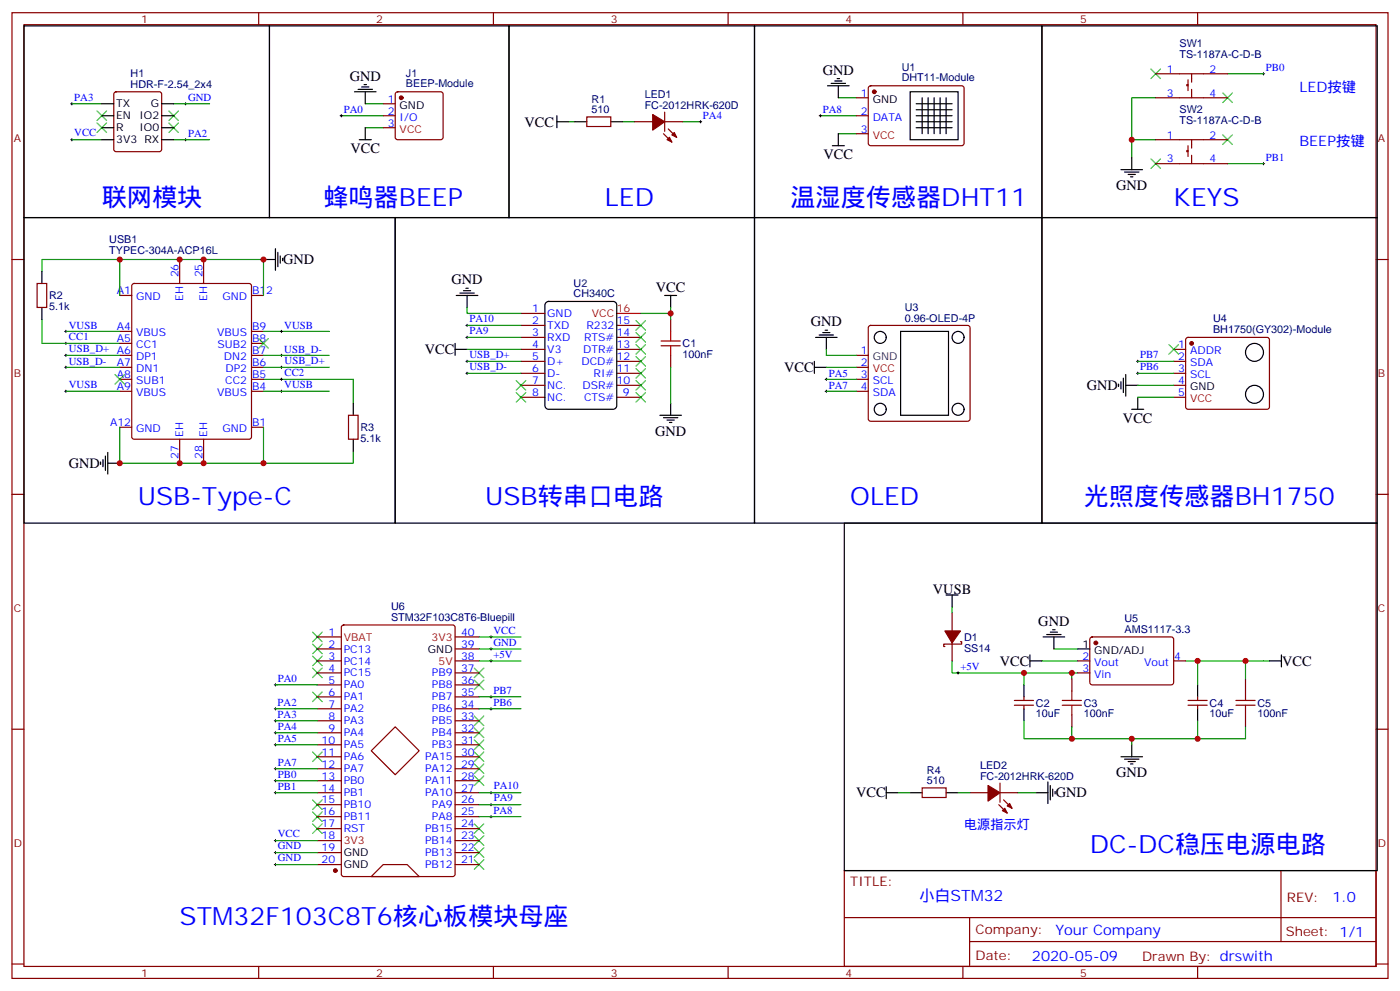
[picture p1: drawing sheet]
<svg xmlns="http://www.w3.org/2000/svg" width="412mm" height="292mm" viewBox="0 0 412 292" stroke-linecap="round" stroke-linejoin="round" font-family="sans-serif">
<g fill="none" stroke="#870000" stroke-width=".35">
<path d="M3.5 3.7h405.4v284.4h-405.4zM7.1 7.3h398.2v277.3h-398.2zM76.2 3.7v3.6M145.3 3.7v3.6M214.5 3.7v3.6M283.6 3.7v3.6M352.8 3.7v3.6M33.7 27.2l.5-.2h12.7l.5 .2 .2 .5v16.3l-.2 .5-.5 .2h-12.7l-.5-.3-.2-.4v-16.3zM112.9 30.6h3.5M112.9 34.1h3.5M112.9 37.6h3.5M116.7 27.2l.4-.2h12.7l.5 .2 .2 .5v12.7l-.2 .5-.5 .2h-12.7l-.5-.2-.2-.5v-12.7z"/>
<path d="M172.9 34.4h7v2.9h-7zM187 35.8h5.3M195.4 39.4l2.5 2.4M195.8 35.8h5.3M195.8 33v5.7M196.8 38l2.5 2.4M252.2 28.8h3.6M252.2 34.1h3.6M252.2 39.4h3.6M256 25.5l.5-.2h27.1l.4 .7-.1 16.5-.6 .4-27.1-.1-.4-.6v-16.2zM340.4 28.8h21.2M340.4 21.7h21.2"/>
<path d="M350 24.9h-.4v.4h.4M350 23.5v3.2M351 21.7v2.5M351 26.3v2.5M340.4 48.2h21.2M340.4 41.1h21.2M350 44.3h-.4v.4h.4M350 42.9v3.2M351 41.1v2.5M351 45.7v2.5M3.5 76.4h3.6M52.9 76.4v7.1"/>
<path d="M60 76.4v7.1M405.3 76.4h3.6M10.9 83.5h2.9v7h-2.9zM35.3 97.6h3.5M35.3 87h3.5M39 83.7l.5-.2h33.9l.5 .2 .2 .5v44.4l-.3 .5-.4 .2h-33.9l-.5-.2-.2-.5v-44.4zM74.1 97.6h3.5M74.1 87h3.5M153.5 95.8h7M153.5 99.3h7M153.5 92.3h7M181.7 95.8h7"/>
<path d="M181.7 99.3h7M197.6 94.1v3.5M256 96l.5-.2h28.5l.5 .2 .3 .5v26.8l-.3 .5-.5 .2h-28.5l-.5-.2-.2-.5v-26.8zM349.5 99.5l.5-.2h23.2l.5 .2 .2 .5v19.8l-.2 .5-.5 .2h-23.2l-.5-.2-.3-.5v-19.8zM35.3 104.6h3.5M35.3 108.2h3.5M35.3 111.7h3.5M35.3 115.2h3.5M35.3 101.1h3.5M74.1 104.6h3.5M74.1 108.2h3.5M74.1 111.7h3.5"/>
<path d="M74.1 115.2h3.5M74.1 101.1h3.5M153.5 102.9h7M153.5 106.4h7M153.5 109.9h7M153.5 113.5h7M153.5 117h7M181.7 102.9h7M181.7 106.4h7M181.7 109.9h7M181.7 113.5h7M181.7 117h7"/>
<path d="M197.6 104.6v3.6M252.2 104.6h3.6M252.2 108.2h3.6M252.2 111.7h3.6M252.2 115.2h3.6M345.7 102.9h3.5M345.7 106.4h3.5M345.7 109.9h3.5M345.7 113.5h3.5M345.7 117h3.5M35.3 125.8h3.5M52.9 129.3v7.1"/>
<path d="M60 129.3v7.1M74.1 125.8h3.5M102.7 122.3h2.8v7h-2.8zM3.5 145.6h3.6M405.3 145.6h3.6M93.5 194.6h7M93.5 198.1h7M93.5 191.1h7M93.5 187.5h7M100.8 184.2l.4-.2h32.1l.7 .4 .1 73-.5 .6-32.4 .1-.6-.5-.1-72.9zM134.1 194.6h7M134.1 198.1h7"/>
<path d="M134.1 191.1h7M134.1 187.5h7M280.5 180.5v5.3M280.5 189.3v5.3M282.9 188.9h.4v.8h-5.3v.7h.3M315.7 199.9v3.5M317.5 194.6h3.5M317.5 198.1h3.5M321.3 187.7l.4-.2 23.6 .1 .4 .6v13l-.7 .4h-23.5l-.5-.7v-12.7zM345.7 194.6h3.5M366.9 199.9v3.5M3.5 214.7h3.6"/>
<path d="M93.5 219.3h7M93.5 215.8h7M93.5 212.2h7M93.5 208.7h7M93.5 205.2h7M93.5 201.6h7M134.1 219.3h7M134.1 215.8h7M134.1 212.2h7M134.1 208.7h7M134.1 205.2h7M134.1 201.6h7"/>
<path d="M298.8 207.6h5.6M298.8 206.2h5.6M301.6 205.2v1M301.6 207.6v1.1M315.7 210.5v3.5M350 207.6h5.6M350 206.2h5.6M352.8 205.2v1M352.8 207.6v1.1M366.9 210.5v3.5M405.3 214.7h3.6M93.5 236.9h7"/>
<path d="M93.5 233.4h7M93.5 229.9h7M93.5 226.3h7M93.5 222.8h7M109.4 221.1l7-7.1 7.1 7.1-7.1 7zM134.1 236.9h7M134.1 233.4h7M134.1 229.9h7M134.1 226.3h7M134.1 222.8h7M271.6 232h7.1v2.8h-7.1zM285.8 233.4h5.2"/>
<path d="M294.2 236.9l2.5 2.5M294.6 233.4h5.3M294.6 230.6v5.6M295.6 235.5l2.5 2.5M93.5 254.6h7M93.5 251h7M93.5 247.5h7M93.5 244h7M93.5 240.5h7M109.4 258.1l3.5-3.5h7l3.6 3.5zM134.1 254.6h7M134.1 251h7"/>
<path d="M134.1 247.5h7M134.1 244h7M134.1 240.5h7M248.7 256.3h156.6v28.3h-156.6zM377.3 256.4v20.8M248.7 270.2h156.5M285.6 277.2h119.6M285.6 270.2v14.1M3.5 283.8h3.6M76.2 284.6v3.5M145.3 284.6v3.5M214.5 284.6v3.5"/>
<path d="M283.6 284.6v3.5M352.8 284.6v3.5M405.3 283.8h3.6"/>
</g>
<g fill="none" stroke="#008700" stroke-width=".35">
<path d="M21.2 30.6h8.8M51.2 30.6h10.5M100.5 34.1h12.4M107.6 37.6h5.3M107.6 30.6h5.3M167.6 35.8h1.7M183.4 35.8h3.6M201.1 35.8h5.3M241.7 34.1h10.5M246.9 39.4h5.3M246.9 28.8h5.3M340.4 28.8h-7v17.6"/>
<path d="M361.6 21.7h10.6M21.2 41.1h8.8M51.2 41.1h10.5M333.4 41.1h7M361.6 48.2h10.6M35.3 76.4h-23v3.5M12.3 94.1v7h23M19.4 97.6h15.9M35.3 87v-10.6h42.3v10.6M77.6 97.6h19.4M137.6 90.5v1.8h15.9M137.6 95.8h15.9"/>
<path d="M137.6 99.3h15.9M197.6 90.5v1.8h-8.9M197.6 92.3v1.8M19.4 108.2h15.9M19.4 115.2h15.9M19.4 104.6h15.9M77.6 111.7h26.5v7M77.6 115.2h19.4M77.6 104.6h19.4M77.6 108.2h19.4M137.6 106.4h15.9M137.6 109.9h15.9"/>
<path d="M137.6 102.9h15.9M197.6 108.2v10.5M243.4 102.9v1.7h8.8M243.4 108.2h8.8M243.4 111.7h8.8M243.4 115.2h8.8M335.1 106.4h10.6M335.1 109.9h10.6M335.1 113.5h10.6M335.1 117h10.6M35.3 125.8v10.6h42.3v-10.6M104.1 132.9v3.5h-26.5"/>
<path d="M280.5 178.7v1.8M141.1 194.6h12.4M141.1 191.1h12.4M141.1 187.5h12.4M280.5 194.6v3.5h37M301.6 198.1v3.5M306.9 194.6h10.6M310.4 191.1h7.1M315.7 198.1v1.8M349.2 194.6h24.7M352.8 194.6v7M366.9 194.6v5.3"/>
<path d="M81.1 201.6h12.4M81.1 208.7h12.4M81.1 212.2h12.4M81.1 215.8h12.4M81.1 219.3h12.4M141.1 208.7h12.4M141.1 205.2h12.4M301.6 212.2v5.3h14.1M315.7 214v3.5h17.7v1.8M352.8 212.2v5.3h-19.4M366.9 214v3.5h-14.1M81.1 226.3h12.4"/>
<path d="M81.1 229.9h12.4M81.1 233.4h12.4M141.1 233.4h12.4M141.1 236.9h12.4M264.6 233.4h3.5M282.2 233.4h3.6M299.9 233.4h5.3M81.1 247.5h12.4M81.1 251h12.4M81.1 254.6h12.4M141.1 240.5h12.4"/>
</g>
<g fill="none" stroke="#000" stroke-width=".29">
<path d="M20.8 30.6h.7M21.2 30.2v.7M54.3 30.6h.7M54.7 30.2v.7M100.2 34.1h.7M100.5 33.7v.7M206 35.8h.7M206.4 35.5v.7M241.3 34.1h.7M241.7 33.7v.7M371.8 21.7h.7M372.2 21.4v.7"/>
<path d="M20.8 41.1h.7M21.2 40.8v.7M54.3 41.1h.7M54.7 40.8v.7M371.8 48.2h.7M372.2 47.8v.7M19 97.6h.8M19.4 97.2v.7M82.5 97.6h.8M82.9 97.2v.7M137.2 99.3h.7M137.2 95.8h.7"/>
<path d="M137.6 95.5v.7M137.6 99v.7M19 115.2h.8M19 101.1h.8M19 108.2h.8M19 104.6h.8M19.4 100.8v.7M19.4 104.3v.7M19.4 107.8v.7M19.4 114.9v.7M82.5 111.7h.8M82.5 115.2h.8"/>
<path d="M82.5 108.2h.8M82.5 104.6h.8M82.9 104.3v.7M82.9 107.8v.7M82.9 111.3v.7M82.9 114.9v.7M137.2 109.9h.7M137.2 106.4h.7M137.6 106v.8M137.6 109.6v.7M243.1 111.7h.7M243.1 115.2h.7"/>
<path d="M243.4 111.3v.7M243.4 114.9v.7M334.8 109.9h.7M334.8 106.4h.7M335.1 106v.8M335.1 109.6v.7M144.3 194.6h.7M144.3 191.1h.7M144.3 187.5h.7M144.6 187.2v.7M144.6 190.7v.7M144.6 194.2v.7"/>
<path d="M281.9 198.1h.7M282.2 197.8v.7M80.8 208.7h.7M80.8 219.3h.7M80.8 215.8h.7M80.8 212.2h.7M80.8 201.6h.7M81.1 201.3v.7M81.1 208.4v.7M81.1 211.9v.7M81.1 215.4v.7M81.1 218.9v.7"/>
<path d="M144.3 208.7h.7M144.3 205.2h.7M144.6 204.8v.7M144.6 208.4v.7M80.8 233.4h.7M80.8 229.9h.7M80.8 226.3h.7M81.1 226v.7M81.1 229.5v.7M81.1 233v.8M144.3 236.9h.7M144.3 233.4h.7"/>
<path d="M144.6 233v.8M144.6 236.6v.7M80.8 254.6h.7M80.8 251h.7M80.8 247.5h.7M81.1 247.2v.7M81.1 250.7v.7M81.1 254.2v.7M144.3 240.5h.7M144.6 240.1v.7"/>
</g>
<g fill="none" stroke="#000" stroke-width=".35">
<path d="M7.1 7.6h72.3v56.5h-72.3zM79.4 7.6h70.5v56.5h-70.5zM149.9 7.6h72.3v56.5h-72.3zM222.2 7.6h84.7v56.5h-84.7zM306.9 7.6h98.8v56.5h-98.8zM30 30.6h3.5M30 34.1h3.5M30 37.6h3.5M47.6 30.6h3.6M47.6 34.1h3.6M47.6 37.6h3.6M104.4 27h6.4"/>
<path d="M105.5 26.3h4.2M106.5 25.6h2.2M107.2 24.9h.7M107.6 27v3.6M107.6 37.6v3.5M164 35.8h3.6M164 34.1v3.5M169.3 35.8h3.6M179.9 35.8h3.5M243.8 25.3h6.3M244.8 24.6h4.3M245.9 23.8h2.1"/>
<path d="M246.6 23.1h.7M246.9 25.3v3.5M246.9 39.4v3.5M268.1 27h14.1v14.1h-14.1zM269.9 35.8h10.6M269.9 30.6h10.6M269.9 32.3h10.6M269.9 34.1h10.6M269.9 37.6h10.6M271.6 28.8v10.6M273.4 28.8v10.6M275.2 28.8v10.6"/>
<path d="M276.9 28.8v10.6M278.7 28.8v10.6M30 41.1h3.5M47.6 41.1h3.6M105.8 41.1h3.6M245.2 42.9h3.5M330.2 50h6.3M331.3 50.7h4.2M332.3 51.4h2.1M333 52.1h.7M333.4 46.4v3.6M7.1 64.1h109.3v89.9h-109.3z"/>
<path d="M12.3 79.9v3.6M77.6 76.4h3.5M81.1 73.2v6.4M81.8 74.3v4.2M82.5 75.4v2.1M83.3 76.1v.7M116.4 64.1h105.8v89.9h-105.8zM222.2 64.1h84.7v89.9h-84.7zM306.9 64.1h98.8v89.9h-98.8zM12.3 90.5v3.6M134.4 87h6.4M135.5 86.3h4.2"/>
<path d="M136.5 85.6h2.1M137.2 84.9h.7M137.6 87v3.5M160.7 89.2l.9-.4h19l.9 .4 .2 .6v29.7l-.5 .8-.6 .2h-19l-.9-.5-.2-.5v-29.7zM195.8 87h3.5M197.6 87v3.5M240.2 99.3h6.4M241.3 98.6h4.2M242.4 97.9h2.1M243.1 97.2h.7M243.4 99.3v3.6M265.3 97.6h14.1v24.7h-14.1z"/>
<path d="M104.1 118.7v3.6M134.1 102.9h3.5M134.1 101.1v3.5M197.6 118.7v3.6M239.9 108.2h3.5M239.9 106.4v3.5M329.5 113.1v.7M330.2 112.4v2.1M330.9 111.3v4.3M331.6 113.5h3.5M331.6 110.3v6.3M335.1 117v3.5"/>
<path d="M29.6 136v.7M30.3 135.3v2.1M31 134.3v4.2M31.7 136.4h3.6M31.7 133.2v6.4M104.1 129.3v3.6M194.4 122.3h6.3M195.4 123h4.3M196.5 123.7h2.1M197.2 124.4h.7M333.4 120.5h3.5M248.7 154h157v102.3h-157z"/>
<path d="M278.7 175.2h3.5M280.5 175.2v3.5M303.4 194.6h3.5M303.4 192.8v3.6M307.3 187.5h6.3M308.3 186.8h4.3M309.4 186.1h2.1M310.1 185.4h.7M310.4 187.5v3.6M317.5 191.1h3.5M373.9 194.6h3.6M377.5 192.8v3.6"/>
<path d="M301.6 201.6v3.6M301.6 208.7v3.5M333.4 219.3v3.5M352.8 201.6v3.6M352.8 208.7v3.5M261.1 233.4h3.5M261.1 231.6v3.6M268.1 233.4h3.5M278.7 233.4h3.5M305.2 233.4h3.5M308.7 230.2v6.4M309.4 231.3v4.2"/>
<path d="M310.1 232.3v2.2M310.8 233v.8M330.2 222.8h6.3M331.3 223.5h4.2M332.3 224.2h2.1M333 224.9h.7"/>
<circle cx="259.3" cy="99.3" r="1.76"/>
<circle cx="282.2" cy="99.3" r="1.76"/>
<circle cx="369.5" cy="116.1" r="2.65"/>
<circle cx="369.5" cy="103.8" r="2.65"/>
<circle cx="259.3" cy="120.5" r="1.76"/>
<circle cx="282.2" cy="120.5" r="1.76"/>
</g>
<g fill="none" stroke="#3c3" stroke-width=".35">
<path d="M28.6 32.7l2.8 2.8M28.6 36.2l2.8 2.8M31.4 32.7l-2.8 2.8M31.4 36.2l-2.8 2.8M49.7 36.2l2.9 2.8M49.7 32.7l2.9 2.8M52.6 36.2l-2.9 2.8M52.6 32.7l-2.9 2.8M339 20.3l2.8 2.8M341.8 20.3l-2.8 2.8M360.2 27.4l2.8 2.8M360.2 39.7l2.8 2.8"/>
<path d="M363 27.4l-2.8 2.8M363 39.7l-2.8 2.8M339 46.8l2.8 2.8M341.8 46.8l-2.8 2.8M76.2 99.7l2.8 2.8M79 99.7l-2.8 2.8M187.3 94.4l2.8 2.8M187.3 97.9l2.8 2.9M190.1 94.4l-2.8 2.8M190.1 97.9l-2.8 2.9M33.9 110.3l2.8 2.8M36.7 110.3l-2.8 2.8"/>
<path d="M152 115.6l2.9 2.8M152 112l2.9 2.9M154.9 115.6l-2.9 2.8M154.9 112l-2.9 2.9M187.3 101.5l2.8 2.8M187.3 105l2.8 2.8M187.3 108.5l2.8 2.8M187.3 112l2.8 2.9M187.3 115.6l2.8 2.8M190.1 101.5l-2.8 2.8M190.1 108.5l-2.8 2.8M190.1 105l-2.8 2.8"/>
<path d="M190.1 112l-2.8 2.9M190.1 115.6l-2.8 2.8M344.3 101.5l2.8 2.8M347.1 101.5l-2.8 2.8M92.1 186.1l2.8 2.8M92.1 189.7l2.8 2.8M92.1 193.2l2.8 2.8M92.1 196.7l2.8 2.8M94.9 186.1l-2.8 2.8M94.9 189.7l-2.8 2.8M94.9 193.2l-2.8 2.8M94.9 196.7l-2.8 2.8"/>
<path d="M139.7 196.7l2.8 2.8M142.5 196.7l-2.8 2.8M92.1 203.8l2.8 2.8M94.9 203.8l-2.8 2.8M139.7 217.9l2.8 2.8M139.7 214.3l2.8 2.9M139.7 210.8l2.8 2.8M139.7 200.2l2.8 2.9M142.5 217.9l-2.8 2.8M142.5 214.3l-2.8 2.9M142.5 210.8l-2.8 2.8M142.5 200.2l-2.8 2.9"/>
<path d="M92.1 239l2.8 2.9M92.1 235.5l2.8 2.8M92.1 221.4l2.8 2.8M94.9 239l-2.8 2.9M94.9 235.5l-2.8 2.8M94.9 221.4l-2.8 2.8M139.7 228.5l2.8 2.8M139.7 224.9l2.8 2.9M139.7 221.4l2.8 2.8M142.5 228.5l-2.8 2.8M142.5 224.9l-2.8 2.9M142.5 221.4l-2.8 2.8"/>
<path d="M92.1 242.6l2.8 2.8M94.9 242.6l-2.8 2.8M139.7 246.1l2.8 2.8M139.7 242.6l2.8 2.8M139.7 253.2l2.8 2.8M139.7 249.6l2.8 2.8M142.5 246.1l-2.8 2.8M142.5 242.6l-2.8 2.8M142.5 253.2l-2.8 2.8M142.5 249.6l-2.8 2.8"/>
</g>
<path d="M197.6 97.6v2.8M194.7 100.4h5.7M194.7 101.8h5.7M197.6 101.8v2.8M312.9 207.6h5.7M312.9 206.2h5.7M315.7 203.4v2.8M315.7 207.6v2.9M364.1 207.6h5.6M364.1 206.2h5.6M366.9 203.4v2.8M366.9 207.6v2.9" fill="none" stroke="#a10000" stroke-width=".35"/>
<g fill="#870000" stroke="#870000" stroke-width=".35">
<path d="M197.9 39.7l.7-.7 .7 1.4z"/>
<path d="M197.2 40.4l.7 1.4-1.4-.7z"/>
<path d="M192.3 33.7l3.5 2.1-3.5 2.5z"/>
<path d="M278.3 185.8h4.6l-2.4 3.5z"/>
<path d="M296.7 237.3l.7-.7 .7 1.4z"/>
<path d="M295.3 238.7l.7-.7 .7 1.4z"/>
<path d="M291 231.3l3.6 2.1-3.6 2.5z"/>
<circle cx="322.8" cy="189.3" r=".53"/>
<circle cx="98.8" cy="256.3" r=".53"/>
<circle cx="351" cy="101.1" r=".53"/>
<circle cx="118.2" cy="28.8" r=".53"/>
<circle cx="257.5" cy="27" r=".53"/>
</g>
<path d="M181.7 92.3h7" fill="none" stroke="#f00" stroke-width=".35"/>
<g fill="#c00">
<circle cx="333.4" cy="41.1" r=".88"/>
<circle cx="315.7" cy="198.1" r=".88"/>
<circle cx="301.6" cy="198.1" r=".88"/>
<circle cx="352.8" cy="194.6" r=".88"/>
<circle cx="366.9" cy="194.6" r=".88"/>
<circle cx="197.6" cy="92.3" r=".88"/>
<circle cx="315.7" cy="217.5" r=".88"/>
<circle cx="333.4" cy="217.5" r=".88"/>
<circle cx="352.8" cy="217.5" r=".88"/>
<circle cx="35.3" cy="136.4" r=".88"/>
<circle cx="52.9" cy="136.4" r=".88"/>
<circle cx="60" cy="136.4" r=".88"/>
<circle cx="52.9" cy="76.4" r=".88"/>
<circle cx="60" cy="76.4" r=".88"/>
<circle cx="77.6" cy="76.4" r=".88"/>
<circle cx="35.3" cy="76.4" r=".88"/>
<circle cx="77.6" cy="136.4" r=".88"/>
</g>
<g font-size="7.4" fill="#00f">
<text x="30" y="60.5">联网模块</text>
<text x="95.2" y="60.5">蜂鸣器BEEP</text>
<text x="178.2" y="60.5">LED</text>
<text x="232.8" y="60.5">温湿度传感器DHT11</text>
<text x="345.7" y="60.5">KEYS</text>
<text x="40.6" y="148.7">USB-Type-C</text>
<text x="142.9" y="148.7">USB转串口电路</text>
<text x="250.5" y="148.7">OLED</text>
<text x="319.3" y="148.7">光照度传感器BH1750</text>
<text x="321" y="251">DC-DC稳压电源电路</text>
<text x="52.9" y="272.2">STM32F103C8T6核心板模块母座</text>
</g>
<text font-size="4.6" fill="#00f" x="270.8" y="265.4">小白STM32</text>
<g font-size="4.2">
<text x="103" y="23.9">GND</text>
<text x="242.4" y="22.1">GND</text>
<text x="154.5" y="37.3">VCC</text>
<text x="103.2" y="45.1">VCC</text>
<text x="242.6" y="46.8">VCC</text>
<text x="328.8" y="56">GND</text>
<text x="83.4" y="77.8">GND</text>
<text x="133" y="83.8">GND</text>
<text x="193.2" y="85.9">VCC</text>
<text x="238.8" y="96.1">GND</text>
<text x="125.2" y="104.3">VCC</text>
<text x="231" y="109.6">VCC</text>
<text x="320.2" y="114.8">GND</text>
<text x="330.8" y="124.5">VCC</text>
<text x="193" y="128.3">GND</text>
<text x="20.3" y="137.8">GND</text>
<text x="274.8" y="174.8">VUSB</text>
<text x="305.9" y="184.3">GND</text>
<text x="294.5" y="196">VCC</text>
<text x="377.7" y="196">VCC</text>
<text x="328.8" y="228.9">GND</text>
<text x="252.2" y="234.8">VCC</text>
<text x="311" y="234.8">GND</text>
</g>
<g font-size="4.2" fill="#00f">
<text x="382.8" y="27">LED按键</text>
<text x="382.8" y="42.9">BEEP按键</text>
<text x="392.5" y="265.6">1.0</text>
<text x="310.9" y="275.2">Your Company</text>
<text x="304" y="283">2020-05-09</text>
</g>
<text font-size="3.9" fill="#00f" x="284" y="244">电源指示灯</text>
<g font-size="3.9" fill="#800">
<text x="250.5" y="260.9">TITLE:</text>
<text x="379.1" y="265.6">REV:</text>
<text x="287.4" y="275.1">Company:</text>
<text x="378.7" y="275.7">Sheet: 1/1</text>
<text x="287.4" y="282.8">Date:</text>
<text x="336.4" y="282.9">Drawn By: drswith</text>
</g>
<g font-size="3.2" fill="#800">
<text x="41.6" y="6.7">1</text>
<text x="110.8" y="6.7">2</text>
<text x="179.9" y="6.7">3</text>
<text x="249.1" y="6.7">4</text>
<text x="318.2" y="6.7">5</text>
<text x="4.1" y="41.8">A</text>
<text x="405.9" y="41.8">A</text>
<text x="4.1" y="111">B</text>
<text x="405.9" y="111">B</text>
<text x="4.1" y="180.1">C</text>
<text x="405.9" y="180.1">C</text>
<text x="4.1" y="249.3">D</text>
<text x="405.9" y="249.3">D</text>
<text x="41.6" y="287.5">1</text>
<text x="110.8" y="287.5">2</text>
<text x="179.9" y="287.5">3</text>
<text x="249.1" y="287.5">4</text>
<text x="318.2" y="287.5">5</text>
</g>
<g font-size="3.2" fill="#000080">
<text x="347.4" y="17">TS-1187A-C-D-B</text>
<text x="347.4" y="13.9">SW1</text>
<text x="38.5" y="22.8">H1</text>
<text x="119.6" y="22.6">J1</text>
<text x="265.6" y="23.9">DHT11-Module</text>
<text x="265.6" y="20.8">U1</text>
<text x="38.5" y="26">HDR-F-2.54_2x4</text>
<text x="119.6" y="25.7">BEEP-Module</text>
<text x="189.9" y="28.8">LED1</text>
<text x="174.3" y="33.4">510</text>
<text x="174.3" y="30.2">R1</text>
<text x="189.9" y="32">FC-2012HRK-620D</text>
<text x="347.4" y="33.3">SW2</text>
<text x="347.4" y="36.4">TS-1187A-C-D-B</text>
<text x="32.2" y="71.5">USB1</text>
<text x="32.2" y="74.6">TYPEC-304A-ACP16L</text>
<text x="14.5" y="88.1">R2</text>
<text x="169" y="87.6">CH340C</text>
<text x="169" y="84.4">U2</text>
<text x="14.5" y="91.3">5.1k</text>
<text x="266.5" y="94.8">0.96-OLED-4P</text>
<text x="266.5" y="91.7">U3</text>
<text x="357.4" y="94.9">U4</text>
<text x="357.4" y="98">BH1750(GY302)-Module</text>
<text x="201.1" y="105.4">100nF</text>
<text x="201.1" y="102.2">C1</text>
<text x="106.2" y="130.1">5.1k</text>
<text x="106.2" y="126.9">R3</text>
<text x="115.2" y="179.7">U6</text>
<text x="115.2" y="182.8">STM32F103C8T6-Bluepill</text>
<text x="331.2" y="183.2">U5</text>
<text x="284" y="191.8">SS14</text>
<text x="284" y="188.7">D1</text>
<text x="331.2" y="186.4">AMS1117-3.3</text>
<text x="305.2" y="208.1">C2</text>
<text x="319.3" y="208.1">C3</text>
<text x="356.3" y="208.1">C4</text>
<text x="370.4" y="208.1">C5</text>
<text x="305.2" y="211.2">10uF</text>
<text x="319.3" y="211.2">100nF</text>
<text x="356.3" y="211.2">10uF</text>
<text x="370.4" y="211.2">100nF</text>
<text x="273.1" y="227.8">R4</text>
<text x="288.7" y="226.4">LED2</text>
<text x="273.1" y="230.9">510</text>
<text x="288.7" y="229.5">FC-2012HRK-620D</text>
</g>
<g font-size="3.2" fill="#00f">
<text x="343.7" y="21.4">1</text>
<text x="356.3" y="21.4">2</text>
<text x="372.9" y="20.9">PB0</text>
<text x="21.9" y="29.6">PA3</text>
<text x="55.4" y="29.6">GND</text>
<text x="253.6" y="28.4">1</text>
<text x="343.7" y="28.4">3</text>
<text x="356.3" y="28.4">4</text>
<text x="101.2" y="33.2">PA0</text>
<text x="114.2" y="30.2">1</text>
<text x="114.2" y="33.7">2</text>
<text x="117.7" y="35.5">I/O</text>
<text x="207.1" y="35">PA4</text>
<text x="242.4" y="33.2">PA8</text>
<text x="253.6" y="33.7">2</text>
<text x="257.1" y="35.5">DATA</text>
<text x="21.9" y="40.2">VCC</text>
<text x="55.4" y="40.3">PA2</text>
<text x="114.2" y="37.3">3</text>
<text x="253.6" y="39">3</text>
<text x="343.7" y="40.8">1</text>
<text x="356.3" y="40.8">2</text>
<text x="343.7" y="47.8">3</text>
<text x="356.3" y="47.8">4</text>
<text x="372.9" y="47.4">PB1</text>
<text x="52.6" y="81.7" transform="rotate(-90 52.6 81.7)">26</text>
<text x="59.6" y="81.7" transform="rotate(-90 59.6 81.7)">25</text>
<text x="34.4" y="86.6">A1</text>
<text x="40.1" y="88.4">GND</text>
<text x="54" y="88.6" transform="rotate(-90 54 88.6)">EH</text>
<text x="61" y="88.6" transform="rotate(-90 61 88.6)">EH</text>
<text x="65.5" y="88.4">GND</text>
<text x="74.3" y="86.6">B12</text>
<text x="138.3" y="94.9">PA10</text>
<text x="156.7" y="95.5">2</text>
<text x="156.7" y="91.9">1</text>
<text x="161.2" y="93.3">GND</text>
<text x="181.7" y="95.5">15</text>
<text x="20.3" y="96.7">VUSB</text>
<text x="20.3" y="100.2">CC1</text>
<text x="34.4" y="97.2">A4</text>
<text x="34.4" y="100.8">A5</text>
<text x="40.1" y="99">VBUS</text>
<text x="63.9" y="99">VBUS</text>
<text x="74.3" y="100.8">B8</text>
<text x="74.3" y="97.2">B9</text>
<text x="83.8" y="96.7">VUSB</text>
<text x="138.3" y="98.4">PA9</text>
<text x="156.7" y="99">3</text>
<text x="161.2" y="100.4">RXD</text>
<text x="161.2" y="96.9">TXD</text>
<text x="172" y="100.4">RTS#</text>
<text x="172.7" y="96.9">R232</text>
<text x="181.7" y="99">14</text>
<text x="20.3" y="107.3">USB_D-</text>
<text x="20.3" y="103.8">USB_D+</text>
<text x="34.4" y="104.3">A6</text>
<text x="34.4" y="107.8">A7</text>
<text x="40.1" y="102.5">CC1</text>
<text x="40.1" y="106">DP1</text>
<text x="64.1" y="102.5">SUB2</text>
<text x="65.9" y="106">DN2</text>
<text x="74.3" y="107.8">B6</text>
<text x="74.3" y="104.3">B7</text>
<text x="83.8" y="103.8">USB_D-</text>
<text x="83.8" y="107.3">USB_D+</text>
<text x="138.3" y="105.5">USB_D+</text>
<text x="156.7" y="106">5</text>
<text x="156.7" y="102.5">4</text>
<text x="161.2" y="107.5">D+</text>
<text x="161.2" y="103.9">V3</text>
<text x="171.3" y="107.5">DCD#</text>
<text x="171.8" y="103.9">DTR#</text>
<text x="181.7" y="102.5">13</text>
<text x="181.7" y="106">12</text>
<text x="253.6" y="104.3">1</text>
<text x="253.6" y="107.8">2</text>
<text x="335.8" y="105.5">PB7</text>
<text x="347.1" y="102.5">1</text>
<text x="347.1" y="106">2</text>
<text x="350.6" y="104.3">ADDR</text>
<text x="350.6" y="107.8">SDA</text>
<text x="34.4" y="111.3">A8</text>
<text x="40.1" y="109.6">DN1</text>
<text x="40.1" y="113.1">SUB1</text>
<text x="66.3" y="113.1">CC2</text>
<text x="66.4" y="109.6">DP2</text>
<text x="74.3" y="111.3">B5</text>
<text x="83.8" y="110.8">CC2</text>
<text x="138.3" y="109">USB_D-</text>
<text x="156.7" y="113.1">7</text>
<text x="156.7" y="109.6">6</text>
<text x="161.2" y="111">D-</text>
<text x="174.8" y="111">RI#</text>
<text x="181.7" y="109.6">11</text>
<text x="181.7" y="113.1">10</text>
<text x="244.1" y="110.9">PA5</text>
<text x="253.6" y="111.3">3</text>
<text x="257.1" y="113.1">SCL</text>
<text x="335.8" y="109">PB6</text>
<text x="347.1" y="109.6">3</text>
<text x="347.1" y="113.1">4</text>
<text x="350.6" y="111.3">SCL</text>
<text x="20.3" y="114.4">VUSB</text>
<text x="34.4" y="114.9">A9</text>
<text x="40.1" y="116.6">VBUS</text>
<text x="63.9" y="116.6">VBUS</text>
<text x="74.3" y="114.9">B4</text>
<text x="83.8" y="114.4">VUSB</text>
<text x="156.7" y="116.6">8</text>
<text x="161.2" y="118">NC.</text>
<text x="161.2" y="114.5">NC.</text>
<text x="171.6" y="114.5">DSR#</text>
<text x="172" y="118">CTS#</text>
<text x="183.4" y="116.6">9</text>
<text x="244.1" y="114.4">PA7</text>
<text x="253.6" y="114.9">4</text>
<text x="257.1" y="116.6">SDA</text>
<text x="347.1" y="116.6">5</text>
<text x="32.4" y="125.4">A12</text>
<text x="74.3" y="125.4">B1</text>
<text x="40.1" y="127.2">GND</text>
<text x="54" y="128.6" transform="rotate(-90 54 128.6)">EH</text>
<text x="61" y="128.6" transform="rotate(-90 61 128.6)">EH</text>
<text x="65.5" y="127.2">GND</text>
<text x="52.6" y="135.1" transform="rotate(-90 52.6 135.1)">27</text>
<text x="59.6" y="135.1" transform="rotate(-90 59.6 135.1)">28</text>
<text x="96.8" y="190.7">2</text>
<text x="96.8" y="187.2">1</text>
<text x="135.8" y="187.2">40</text>
<text x="135.8" y="190.7">39</text>
<text x="145.3" y="190.1">GND</text>
<text x="145.3" y="186.6">VCC</text>
<text x="96.8" y="197.8">4</text>
<text x="96.8" y="194.2">3</text>
<text x="101.2" y="195.7">PC14</text>
<text x="101.2" y="192.1">PC13</text>
<text x="135.8" y="194.2">38</text>
<text x="135.8" y="197.8">37</text>
<text x="145.3" y="193.7">+5V</text>
<text x="282.9" y="197.2">+5V</text>
<text x="318.8" y="194.2">2</text>
<text x="318.8" y="197.8">3</text>
<text x="322.3" y="196">Vout</text>
<text x="337.1" y="196">Vout</text>
<text x="345.9" y="194.2">4</text>
<text x="81.8" y="200.8">PA0</text>
<text x="96.8" y="201.3">5</text>
<text x="101.2" y="202.7">PA0</text>
<text x="101.2" y="199.2">PC15</text>
<text x="127.2" y="199.2">PB9</text>
<text x="127.2" y="202.7">PB8</text>
<text x="135.8" y="201.3">36</text>
<text x="322.3" y="199.5">Vin</text>
<text x="81.8" y="207.8">PA2</text>
<text x="96.8" y="208.4">7</text>
<text x="96.8" y="204.8">6</text>
<text x="101.2" y="209.8">PA2</text>
<text x="101.2" y="206.2">PA1</text>
<text x="127.2" y="206.2">PB7</text>
<text x="127.2" y="209.8">PB6</text>
<text x="135.8" y="204.8">35</text>
<text x="135.8" y="208.4">34</text>
<text x="145.3" y="207.8">PB6</text>
<text x="145.3" y="204.2">PB7</text>
<text x="81.8" y="211.3">PA3</text>
<text x="81.8" y="214.9">PA4</text>
<text x="96.8" y="215.4">9</text>
<text x="96.8" y="211.9">8</text>
<text x="101.2" y="213.3">PA3</text>
<text x="127.2" y="213.3">PB5</text>
<text x="135.8" y="211.9">33</text>
<text x="135.8" y="215.4">32</text>
<text x="81.8" y="218.5">PA5</text>
<text x="94.7" y="218.9">10</text>
<text x="101.2" y="220.3">PA5</text>
<text x="101.2" y="216.8">PA4</text>
<text x="127.2" y="216.8">PB4</text>
<text x="127.2" y="220.3">PB3</text>
<text x="135.8" y="218.9">31</text>
<text x="81.8" y="225.5">PA7</text>
<text x="94.7" y="226">12</text>
<text x="94.7" y="222.5">11</text>
<text x="101.2" y="227.4">PA7</text>
<text x="101.2" y="223.9">PA6</text>
<text x="125.2" y="223.9">PA15</text>
<text x="125.2" y="227.4">PA12</text>
<text x="135.8" y="222.5">30</text>
<text x="135.8" y="226">29</text>
<text x="81.8" y="232.7">PB1</text>
<text x="81.8" y="229.1">PB0</text>
<text x="94.7" y="233">14</text>
<text x="94.7" y="229.5">13</text>
<text x="101.2" y="230.9">PB0</text>
<text x="125.2" y="230.9">PA11</text>
<text x="135.8" y="229.5">28</text>
<text x="135.8" y="233">27</text>
<text x="145.5" y="232.4">PA10</text>
<text x="94.7" y="236.6">15</text>
<text x="101.2" y="238">PB10</text>
<text x="101.2" y="234.5">PB1</text>
<text x="125.2" y="234.5">PA10</text>
<text x="127.3" y="238">PA9</text>
<text x="135.8" y="236.6">26</text>
<text x="145.3" y="239.5">PA8</text>
<text x="145.5" y="235.9">PA9</text>
<text x="94.7" y="243.6">17</text>
<text x="94.7" y="240.1">16</text>
<text x="101.2" y="245">RST</text>
<text x="101.2" y="241.5">PB11</text>
<text x="125.2" y="245">PB15</text>
<text x="127.3" y="241.5">PA8</text>
<text x="135.8" y="240.1">25</text>
<text x="135.8" y="243.6">24</text>
<text x="81.8" y="250.1">GND</text>
<text x="81.8" y="246.6">VCC</text>
<text x="94.7" y="250.7">19</text>
<text x="94.7" y="247.2">18</text>
<text x="125.2" y="248.6">PB14</text>
<text x="135.8" y="247.2">23</text>
<text x="135.8" y="250.7">22</text>
<text x="81.8" y="253.6">GND</text>
<text x="94.7" y="254.2">20</text>
<text x="125.2" y="252.1">PB13</text>
<text x="125.2" y="255.6">PB12</text>
<text x="135.8" y="254.2">21</text>
</g>
<g font-size="3.2">
<text x="34.2" y="31.6">TX</text>
<text x="34.2" y="35.1">EN</text>
<text x="41.1" y="35.1">IO2</text>
<text x="44.5" y="31.6">G</text>
<text x="117.7" y="32">GND</text>
<text x="257.1" y="30.2">GND</text>
<text x="34.2" y="38.7">R</text>
<text x="41.1" y="38.7">IO0</text>
<text x="34.2" y="42.2">3V3 RX</text>
<text x="350.6" y="114.9">GND</text>
<text x="318.8" y="190.7">1</text>
<text x="126.1" y="192.1">GND</text>
<text x="322.3" y="192.5">GND/ADJ</text>
<text x="101.2" y="255.6">GND</text>
<text x="101.2" y="252.1">GND</text>
</g>
<g font-size="3.2" fill="#f00">
<text x="117.7" y="39">VCC</text>
<text x="257.1" y="40.8">VCC</text>
<text x="174.4" y="93.3">VCC</text>
<text x="181.7" y="91.9">16</text>
<text x="257.1" y="109.6">VCC</text>
<text x="350.6" y="118.4">VCC</text>
<text x="101.2" y="188.6">VBAT</text>
<text x="127.1" y="188.6">3V3</text>
<text x="129.2" y="195.7">5V</text>
<text x="101.2" y="248.6">3V3</text>
</g>
<text font-size="3.2" fill="#333" x="257.1" y="106">GND</text>
</svg>
